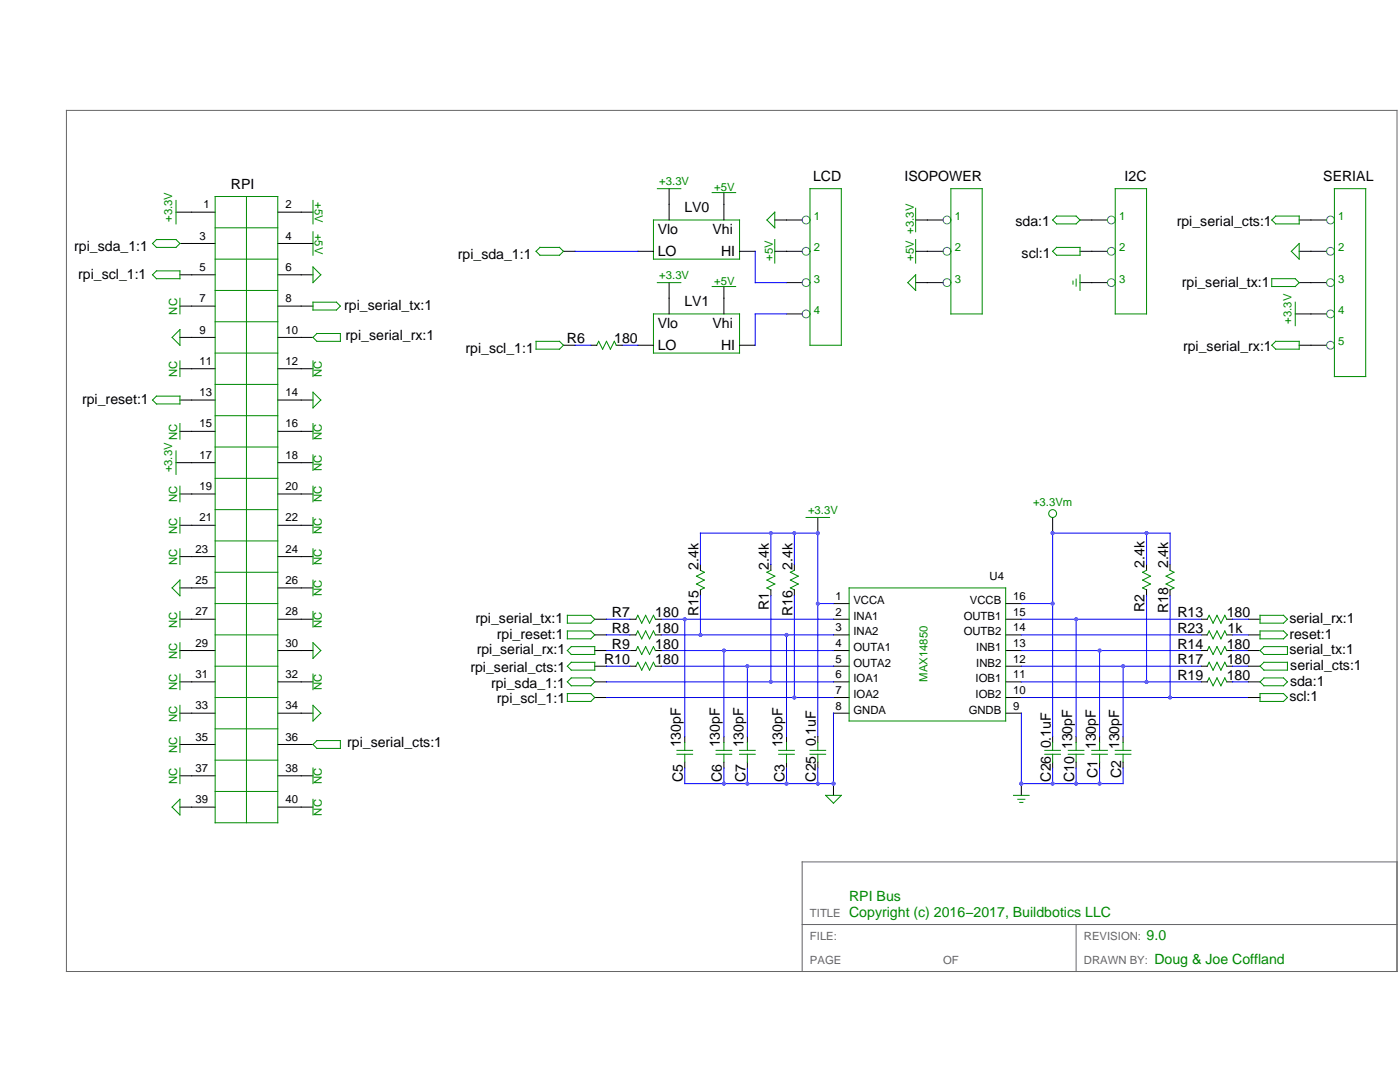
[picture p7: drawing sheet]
<svg xmlns="http://www.w3.org/2000/svg" width="279mm" height="216mm" viewBox="0 0 279 216" stroke-linecap="round" stroke-linejoin="round" font-family="sans-serif">
<path d="M13.3 22h265.5v171.9h-265.5zM278.8 172h-118.7v21.9M160.1 184.5h118.7M214.8 184.5v9.4" fill="none" stroke="#666" stroke-width=".2"/>
<g fill="none" stroke="#000" stroke-width=".2">
<path d="M35.1 42.3h7.8M38.3 48.6h4.6M38.3 54.8h4.6M55.4 42.3h7.1M55.4 48.6h7.1M55.4 54.8h4.7M259.3 56.4h2.3M259.3 43.9h2.3M35.9 61.1h7M35.9 79.8h7M38.3 67.3h4.6M38.3 73.6h4.6"/>
<path d="M55.4 61.1h7.1M55.4 67.3h7.1M55.4 79.8h4.7M55.4 73.6h4.7M259.3 68.9h2.3M35.1 92.3h7.8M38.3 98.6h4.6M38.3 86.1h4.6M55.4 92.3h7.1M55.4 98.6h7.1M55.4 86.1h4.7M38.3 104.8h4.6"/>
<path d="M38.3 111.1h4.6M38.3 117.3h4.6M55.4 104.8h7.1M55.4 111.1h4.7M55.4 117.3h4.7M139.8 112.6v1.2M139.8 117.7v1.2M158.5 112.6v1.2M158.5 117.7v1.2M163.2 103.3v3.1M233.5 112.6v1.2M233.5 117.7v1.2"/>
<path d="M35.9 129.8h7M35.9 136.1h7M38.3 123.6h4.6M55.4 129.8h4.7M55.4 123.6h4.7M55.4 136.1h7.1M118.7 129.8h2.3M118.7 123.6h2.3M118.7 126.7h2.3M118.7 132.9h2.3M118.7 139.2h2.3M166.3 129.8h3.2"/>
<path d="M166.3 123.6h3.2M166.3 136.1h3.2M166.3 120.4h3.2M166.3 126.7h3.2M166.3 132.9h3.2M166.3 139.2h3.2M200.7 129.8h3.1M200.7 123.6h3.1M200.7 136.1h3.1M200.7 120.4h3.1M200.7 126.7h3.1M200.7 132.9h3.1"/>
<path d="M200.7 139.2h3.1M249.1 123.6h2.4M249.1 126.7h2.4M249.1 139.2h2.4M35.9 154.8h7M35.9 148.6h7M35.9 142.3h7M55.4 154.8h7.1M55.4 148.6h7.1M55.4 142.3h4.7M163.2 147v1.2M163.2 152.1v1.1"/>
<path d="M166.3 142.3h3.2M200.7 142.3h3.1M210.1 147v1.2M210.1 152.1v1.1M38.3 161.1h4.6M55.4 161.1h7.1"/>
</g>
<g fill="none" stroke="#008b00" stroke-width=".2">
<path d="M35.1 40v4.7M42.9 39.2h12.5v125h-12.5zM49.2 39.2v125M62.5 40v4.7M35.9 59.5v3.1M42.9 51.7h12.5M42.9 58h12.5M42.9 45.5h12.5M62.5 46.2v4.7M253.8 55.6h4.7l.8 .8-.8 .8h-4.7zM254.6 43.1h4.7v1.6h-4.7l-.8-.8zM30.4 79.8l.8-.8h4.7v1.6h-4.7z"/>
<path d="M42.9 64.2h12.5M42.9 76.7h12.5M42.9 70.5h12.5M62.5 60.3h4.6l.8 .8-.8 .8h-4.6zM63.2 66.5h4.7v1.6h-4.7l-.7-.8zM254.6 68.1h4.7v1.6h-4.7l-.8-.8zM35.1 90v4.7M42.9 82.9h12.5M42.9 89.2h12.5M42.9 95.4h12.5M62.5 90.8v3.1M62.5 97v3.1"/>
<path d="M42.9 114.2h12.5M42.9 107.9h12.5M42.9 101.7h12.5M62.5 103.3v3.1M139.8 113.8l.8 .4-1.6 .8 1.6 .8-1.6 .7 1.6 .8-.8 .4M158.5 113.8l-.8 .4 1.6 .8-1.6 .8 1.6 .7-1.6 .8 .8 .4M160.9 103.3h4.7M169.5 117.3h31.2v26.6h-31.2zM233.5 113.8l.8 .4-1.6 .8 1.6 .8-1.6 .7 1.6 .8-.8 .4M35.9 128.2v3.2M35.9 134.5v3.1M42.9 120.4h12.5"/>
<path d="M42.9 126.7h12.5M42.9 139.2h12.5M42.9 132.9h12.5M62.5 134.5v3.1M113.2 122.8h4.7l.8 .8-.8 .7h-4.7zM113.2 125.9h4.7l.8 .8-.8 .8h-4.7zM113.2 138.4h4.7l.8 .8-.8 .8h-4.7zM114 129h4.7v1.6h-4.7l-.8-.8zM114 132.2h4.7v1.5h-4.7l-.8-.8zM251.5 122.8h4.7l.7 .8-.7 .7h-4.7zM251.5 125.9h4.7l.7 .8-.7 .8h-4.7zM251.5 138.4h4.7l.7 .8-.7 .8h-4.7z"/>
<path d="M35.9 140.7v3.2M35.9 147v3.1M35.9 153.2v3.2M42.9 145.4h12.5M42.9 151.7h12.5M42.9 157.9h12.5M62.5 153.2v3.2M62.5 159.5v3.1M63.2 147.8h4.7v1.5h-4.7l-.7-.7zM161.7 150.5h3.1M161.7 149.7h3.1M163.2 148.2v1.5"/>
<path d="M163.2 150.5v1.6M208.5 150.5h3.1M208.5 149.7h3.1M210.1 148.2v1.5M210.1 150.5v1.6"/>
</g>
<path d="M163.2 106.4v40.6M210.1 106.4v40.6M121 139.2h45.3M132 126.7h34.3M163.2 120.4h3.1M203.8 120.4h6.3M203.8 139.2h45.3" fill="none" stroke="#00f" stroke-width=".2"/>
<circle cx="163.2" cy="106.4" r=".39" fill="#a020f0"/>
<path d="M60.1 54.8h2.4M259.3 50.1h2.3M60.1 79.8h2.4M258.5 62.6h3.1M60.1 129.8h2.4M60.1 142.3h2.4M166.3 156.4v2.3M35.9 161.1h2.4" fill="none" stroke="#000" stroke-width=".2"/>
<path d="M62.5 53.3l1.5 1.5-1.5 1.6zM259.3 48.6v3.1l-1.6-1.6zM62.5 78.3l1.5 1.5-1.5 1.6zM258.5 60.3v4.7M62.5 128.2l1.5 1.6-1.5 1.6zM35.9 159.5v3.1l-1.6-1.5zM62.5 140.7l1.5 1.6-1.5 1.6zM164.8 158.7h3.1l-1.6 1.6z" fill="none" stroke="#008b00" stroke-width=".2"/>
<circle cx="166.3" cy="156.4" r=".39" fill="#a020f0"/>
<path d="M203.8 156.4v2.3" fill="none" stroke="#000" stroke-width=".2"/>
<path d="M202.3 158.7h3.1M203.1 159.5h1.4M203.5 160.1h.6" fill="none" stroke="#008b00" stroke-width=".2"/>
<circle cx="203.8" cy="156.4" r=".39" fill="#a020f0"/>
<g fill="none" stroke="#000" stroke-width=".2">
<path d="M133.5 37.6v6.3M144.5 38.4v5.5M35.9 48.6h2.4M35.9 54.8h2.4M112.4 50.1h2.4M127.3 50.1h3.1M133.5 56.4v6.2M144.5 57.2v5.4M147.6 50.1h3.1M154.6 43.9h5.5M154.6 50.1h5.5M157 56.4h3.1"/>
<path d="M261.6 43.9h3.1M261.6 50.1h3.1M261.6 56.4h3.1M35.9 67.3h2.4M35.9 73.6h2.4M112.4 68.9h2.4M127.3 68.9h3.1M147.6 68.9h3.1M157 62.6h3.1M261.6 62.6h3.1M261.6 68.9h3.1M35.9 117.3h2.4"/>
<path d="M153.8 112.6v1.2M153.8 117.7v1.2M210.1 103.3v3.1M228.8 112.6v1.2M228.8 117.7v1.2M118.7 136.1h2.3M239.8 126.7h1.1M244.8 126.7h1.2"/>
</g>
<g fill="none" stroke="#008b00" stroke-width=".2">
<path d="M131.2 37.6h4.7M142.1 38.4h4.7M161.7 37.6h6.2v31.3h-6.2zM266.3 37.6h6.3v37.5h-6.3zM30.4 54.8l.8-.7h4.7v1.5h-4.7zM30.4 48.6l.8-.8h3.9l.8 .8-.8 .8h-3.9zM107.8 49.4h3.9l.7 .7-.7 .8h-3.9l-.8-.8zM130.4 43.9h17.2v7.8h-17.2zM131.2 56.4h4.7M142.1 57.2h4.7M154.6 42.3v3.2l-1.5-1.6zM154.6 47.8v4.7"/>
<path d="M35.9 65.8v3.1l-1.6-1.6zM35.9 72v3.1M107 68.1h4.7l.7 .8-.7 .8h-4.7zM130.4 62.6h17.2v7.9h-17.2zM34.3 117.3l1.6-1.5v3.1zM153.8 113.8l-.7 .4 1.5 .8-1.5 .8 1.5 .7-1.5 .8 .7 .4M228.8 113.8l-.8 .4 1.6 .8-1.6 .8 1.6 .7-1.6 .8 .8 .4M114 135.3h3.9l.8 .8-.8 .7h-3.9l-.8-.7zM240.9 126.7l.4-.8 .8 1.6 .8-1.6 .8 1.6 .7-1.6 .4 .8"/>
<circle cx="210.1" cy="102.5" r=".78"/>
</g>
<g fill="none" stroke="#008b8b" stroke-width=".2">
<circle cx="160.9" cy="50.1" r=".78"/>
<circle cx="160.9" cy="56.4" r=".78"/>
<circle cx="160.9" cy="43.9" r=".78"/>
<circle cx="265.5" cy="50.1" r=".78"/>
<circle cx="265.5" cy="56.4" r=".78"/>
<circle cx="265.5" cy="43.9" r=".78"/>
<circle cx="160.9" cy="62.6" r=".78"/>
<circle cx="265.5" cy="62.6" r=".78"/>
<circle cx="265.5" cy="68.9" r=".78"/>
</g>
<path d="M150.7 50.1v6.3h6.3M157 62.6h-6.3v6.3M139.8 118.9v7.8M203.8 126.7h36M203.8 136.1h36M246 126.7h3.1M163.2 153.2v3.2" fill="none" stroke="#00f" stroke-width=".2"/>
<circle cx="210.1" cy="106.4" r=".39" fill="#a020f0"/>
<g fill="none" stroke="#000" stroke-width=".2">
<path d="M182.7 43.9h5.5M182.7 50.1h5.5M182.7 56.4h5.5M215.5 43.9h5.5M215.5 50.1h5.5M215.5 56.4h5.5M60.1 73.6h2.4M117.9 68.9h1.2M123 68.9h1.2M35.9 86.1h2.4M35.9 98.6h2.4M60.1 86.1h2.4"/>
<path d="M35.9 111.1h2.4M35.9 104.8h2.4M60.1 111.1h2.4M60.1 117.3h2.4M35.9 123.6h2.4M60.1 123.6h2.4M125.7 129.8h1.2M125.7 132.9h1.2M125.7 123.6h1.2M125.7 126.7h1.2M130.8 129.8h1.2M130.8 132.9h1.2"/>
<path d="M130.8 123.6h1.2M130.8 126.7h1.2M239.8 129.8h1.1M239.8 132.9h1.1M239.8 136.1h1.1M239.8 123.6h1.1M244.8 129.8h1.2M244.8 132.9h1.2M244.8 136.1h1.2M244.8 123.6h1.2M249.1 129.8h2.4M249.1 132.9h2.4"/>
<path d="M249.1 136.1h2.4M136.7 147v1.2M136.7 152.1v1.1M144.5 147v1.2M144.5 152.1v1.1M149.2 147v1.2M149.2 152.1v1.1M157 147v1.2M157 152.1v1.1M214.8 147v1.2M214.8 152.1v1.1M219.4 147v1.2"/>
<path d="M219.4 152.1v1.1M224.1 147v1.2M224.1 152.1v1.1"/>
</g>
<g fill="none" stroke="#008b00" stroke-width=".2">
<path d="M189.8 37.6h6.2v25h-6.2zM222.6 37.6h6.2v25h-6.2zM182.7 41.6v4.6M182.7 47.8v4.7M182.7 54.8v3.2l-1.5-1.6zM210.1 43.9l.8-.8h3.9l.7 .8-.7 .8h-3.9zM210.1 50.1l.8-.7h4.6v1.5h-4.6zM214.1 56.1v.6M214.8 55.7v1.4M215.5 54.8v3.2M62.5 72v3.1M119.1 68.9l.4-.8 .8 1.6 .7-1.6 .8 1.6 .8-1.6 .4 .8"/>
<path d="M35.9 84.5v3.1M35.9 97v3.1M62.5 84.5v3.1M35.9 103.3v3.1M35.9 109.5v3.1M62.5 109.5v3.1M62.5 115.8v3.1M35.9 122v3.1M62.5 122v3.1M126.9 132.9l.4-.7 .8 1.5 .7-1.5 .8 1.5 .8-1.5 .4 .7M126.9 129.8l.4-.8 .8 1.6 .7-1.6 .8 1.6 .8-1.6 .4 .8M126.9 126.7l.4-.8 .8 1.6 .7-1.6 .8 1.6 .8-1.6 .4 .8"/>
<path d="M126.9 123.6l.4-.8 .8 1.5 .7-1.5 .8 1.5 .8-1.5 .4 .8M240.9 129.8l.4-.8 .8 1.6 .8-1.6 .8 1.6 .7-1.6 .4 .8M240.9 132.9l.4-.7 .8 1.5 .8-1.5 .8 1.5 .7-1.5 .4 .7M240.9 136.1l.4-.8 .8 1.5 .8-1.5 .8 1.5 .7-1.5 .4 .8M240.9 123.6l.4-.8 .8 1.5 .8-1.5 .8 1.5 .7-1.5 .4 .8M252.2 129h4.7v1.6h-4.7l-.7-.8zM252.2 132.2h4.7v1.5h-4.7l-.7-.8zM252.2 135.3h4l.7 .8-.7 .7h-4l-.7-.7zM135.1 150.5h3.1M135.1 149.7h3.1M136.7 148.2v1.5M136.7 150.5v1.6"/>
<path d="M142.9 150.5h3.1M142.9 149.7h3.1M144.5 148.2v1.5M144.5 150.5v1.6M147.6 150.5h3.1M147.6 149.7h3.1M149.2 148.2v1.5M149.2 150.5v1.6M155.4 150.5h3.1M155.4 149.7h3.1M157 148.2v1.5M157 150.5v1.6"/>
<path d="M213.2 150.5h3.1M213.2 149.7h3.1M214.8 148.2v1.5M214.8 150.5v1.6M217.9 150.5h3.1M217.9 149.7h3.1M219.4 148.2v1.5M219.4 150.5v1.6M222.6 150.5h3.1M222.6 149.7h3.1M224.1 148.2v1.5M224.1 150.5v1.6"/>
</g>
<g fill="none" stroke="#00f" stroke-width=".2">
<path d="M114.8 50.1h12.5M114.8 68.9h3.1M124.2 68.9h3.1M153.8 106.4v6.2M153.8 118.9v17.2M158.5 106.4v6.2M158.5 118.9v20.3M163.2 106.4h-23.4v6.2M210.1 106.4h23.4v6.2M228.8 106.4v6.2M228.8 118.9v17.2M233.5 118.9v20.3"/>
<path d="M121 132.9h4.7M121 129.8h4.7M121 136.1h45.3M121 123.6h4.7M121 126.7h4.7M132 132.9h34.3M132 129.8h34.3M132 123.6h34.3M136.7 123.6v23.4M144.5 129.8v17.2M149.2 132.9v14.1M157 126.7v20.3"/>
<path d="M203.8 132.9h36M203.8 129.8h36M203.8 123.6h36M214.8 123.6v23.4M219.4 129.8v17.2M224.1 132.9v14.1M246 132.9h3.1M246 129.8h3.1M246 136.1h3.1M246 123.6h3.1M144.5 153.2v3.2M149.2 153.2v3.2"/>
<path d="M157 153.2v3.2M166.3 142.3v14.1h-29.6v-3.2M203.8 142.3v14.1h20.3v-3.2M210.1 153.2v3.2M214.8 153.2v3.2M219.4 153.2v3.2"/>
</g>
<g fill="none" stroke="#008b8b" stroke-width=".2">
<circle cx="189" cy="50.1" r=".78"/>
<circle cx="189" cy="56.4" r=".78"/>
<circle cx="189" cy="43.9" r=".78"/>
<circle cx="221.8" cy="50.1" r=".78"/>
<circle cx="221.8" cy="56.4" r=".78"/>
<circle cx="221.8" cy="43.9" r=".78"/>
</g>
<g fill="#a020f0">
<circle cx="163.2" cy="106.4" r=".39"/>
<circle cx="163.2" cy="120.4" r=".39"/>
<circle cx="210.1" cy="120.4" r=".39"/>
<circle cx="210.1" cy="106.4" r=".39"/>
<circle cx="233.5" cy="139.2" r=".39"/>
<circle cx="139.8" cy="126.7" r=".39"/>
<circle cx="157" cy="126.7" r=".39"/>
<circle cx="158.5" cy="139.2" r=".39"/>
<circle cx="166.3" cy="156.4" r=".39"/>
<circle cx="203.8" cy="156.4" r=".39"/>
<circle cx="163.2" cy="156.4" r=".39"/>
<circle cx="228.8" cy="136.1" r=".39"/>
<circle cx="224.1" cy="132.9" r=".39"/>
<circle cx="219.4" cy="129.8" r=".39"/>
<circle cx="219.4" cy="156.4" r=".39"/>
<circle cx="214.8" cy="123.6" r=".39"/>
<circle cx="228.8" cy="106.4" r=".39"/>
<circle cx="210.1" cy="156.4" r=".39"/>
<circle cx="144.5" cy="129.8" r=".39"/>
<circle cx="149.2" cy="132.9" r=".39"/>
<circle cx="136.7" cy="123.6" r=".39"/>
<circle cx="153.8" cy="136.1" r=".39"/>
<circle cx="153.8" cy="106.4" r=".39"/>
<circle cx="158.5" cy="106.4" r=".39"/>
<circle cx="214.8" cy="156.4" r=".39"/>
<circle cx="149.2" cy="156.4" r=".39"/>
<circle cx="144.5" cy="156.4" r=".39"/>
<circle cx="157" cy="156.4" r=".39"/>
</g>
<g font-size="2.8">
<text x="46.1" y="37.6">RPI</text>
<text x="162.3" y="36.1">LCD</text>
<text x="180.5" y="36.1">ISOPOWER</text>
<text x="224.4" y="36.1">I2C</text>
<text x="264.1" y="36.1">SERIAL</text>
<text x="131.3" y="46.7">Vlo</text>
<text x="136.6" y="42.3">LV0</text>
<text x="142.2" y="46.7">Vhi</text>
<text x="202.7" y="45.1">sda:1</text>
<text x="234.8" y="45.1">rpi_serial_cts:1</text>
<text x="14.8" y="50.1">rpi_sda_1:1</text>
<text x="91.4" y="51.7">rpi_sda_1:1</text>
<text x="131.3" y="51">LO</text>
<text x="143.9" y="51">HI</text>
<text x="203.9" y="51.4">scl:1</text>
<text x="15.6" y="55.6">rpi_scl_1:1</text>
<text x="235.8" y="57.2">rpi_serial_tx:1</text>
<text x="68.7" y="61.9">rpi_serial_tx:1</text>
<text x="131.3" y="65.5">Vlo</text>
<text x="136.6" y="61.1">LV1</text>
<text x="142.2" y="65.5">Vhi</text>
<text x="69" y="67.8">rpi_serial_rx:1</text>
<text x="92.9" y="70.5">rpi_scl_1:1</text>
<text x="113.1" y="68.5">R6</text>
<text x="122.6" y="68.5">180</text>
<text x="131.3" y="69.7">LO</text>
<text x="143.9" y="69.7">HI</text>
<text x="236.1" y="70.1">rpi_serial_rx:1</text>
<text x="16.4" y="80.6">rpi_reset:1</text>
<text x="139.4" y="113.7" transform="rotate(-90 139.4 113.7)">2.4k</text>
<text x="153.5" y="113.7" transform="rotate(-90 153.5 113.7)">2.4k</text>
<text x="158.1" y="113.7" transform="rotate(-90 158.1 113.7)">2.4k</text>
<text x="228.4" y="113.3" transform="rotate(-90 228.4 113.3)">2.4k</text>
<text x="233.1" y="113.4" transform="rotate(-90 233.1 113.4)">2.4k</text>
<text x="94.9" y="124.3">rpi_serial_tx:1</text>
<text x="122.1" y="123.2">R7</text>
<text x="130.8" y="123.2">180</text>
<text x="139.4" y="122.9" transform="rotate(-90 139.4 122.9)">R15</text>
<text x="153.5" y="121.7" transform="rotate(-90 153.5 121.7)">R1</text>
<text x="158.1" y="122.9" transform="rotate(-90 158.1 122.9)">R16</text>
<text x="228.4" y="122.1" transform="rotate(-90 228.4 122.1)">R2</text>
<text x="233.1" y="122.4" transform="rotate(-90 233.1 122.4)">R18</text>
<text x="235" y="123.2">R13</text>
<text x="244.8" y="123.2">180</text>
<text x="257.3" y="124.3">serial_rx:1</text>
<text x="95.1" y="130.6">rpi_serial_rx:1</text>
<text x="99.2" y="127.5">rpi_reset:1</text>
<text x="122.1" y="126.3">R8</text>
<text x="122.1" y="129.4">R9</text>
<text x="130.8" y="126.3">180</text>
<text x="130.8" y="129.4">180</text>
<text x="235" y="126.3">R23</text>
<text x="235" y="129.4">R14</text>
<text x="244.8" y="129.4">180</text>
<text x="245" y="126.3">1k</text>
<text x="257.3" y="127.5">reset:1</text>
<text x="257.4" y="130.6">serial_tx:1</text>
<text x="93.9" y="134.1">rpi_serial_cts:1</text>
<text x="98" y="137.2">rpi_sda_1:1</text>
<text x="120.6" y="132.5">R10</text>
<text x="130.8" y="132.5">180</text>
<text x="235" y="132.5">R17</text>
<text x="235" y="135.7">R19</text>
<text x="244.8" y="132.5">180</text>
<text x="244.8" y="135.7">180</text>
<text x="257.5" y="136.9">sda:1</text>
<text x="257.5" y="133.7">serial_cts:1</text>
<text x="99.2" y="140.4">rpi_scl_1:1</text>
<text x="257.3" y="140">scl:1</text>
<text x="69.3" y="149">rpi_serial_cts:1</text>
<text x="135.9" y="149.1" transform="rotate(-90 135.9 149.1)">130pF</text>
<text x="143.7" y="149.1" transform="rotate(-90 143.7 149.1)">130pF</text>
<text x="148.4" y="149.1" transform="rotate(-90 148.4 149.1)">130pF</text>
<text x="156.2" y="149.1" transform="rotate(-90 156.2 149.1)">130pF</text>
<text x="214" y="149.5" transform="rotate(-90 214 149.5)">130pF</text>
<text x="218.7" y="149.5" transform="rotate(-90 218.7 149.5)">130pF</text>
<text x="223.4" y="149.5" transform="rotate(-90 223.4 149.5)">130pF</text>
<text x="162.8" y="156" transform="rotate(-90 162.8 156)">C25 0.1uF</text>
<text x="209.7" y="156" transform="rotate(-90 209.7 156)">C26 0.1uF</text>
<text x="219.1" y="155.3" transform="rotate(-90 219.1 155.3)">C1</text>
<text x="223.7" y="155.3" transform="rotate(-90 223.7 155.3)">C2</text>
<text x="136.3" y="156.1" transform="rotate(-90 136.3 156.1)">C5</text>
<text x="144.1" y="156.1" transform="rotate(-90 144.1 156.1)">C6</text>
<text x="148.8" y="156.1" transform="rotate(-90 148.8 156.1)">C7</text>
<text x="156.6" y="156.1" transform="rotate(-90 156.6 156.1)">C3</text>
<text x="214.4" y="156.1" transform="rotate(-90 214.4 156.1)">C10</text>
</g>
<g font-size="2.8" fill="#008b00">
<text x="169.5" y="179.8">RPI Bus</text>
<text x="169.5" y="182.9">Copyright (c) 2016−2017, Buildbotics LLC</text>
<text x="228.8" y="187.6">9.0</text>
<text x="230.4" y="192.3">Doug &amp; Joe Coffland</text>
</g>
<g font-size="2.3">
<text x="40.6" y="41.6">1</text>
<text x="57" y="41.6">2</text>
<text x="39.8" y="47.8">3</text>
<text x="57" y="47.8">4</text>
<text x="39.8" y="54.1">5</text>
<text x="57" y="54.1">6</text>
<text x="39.8" y="60.3">7</text>
<text x="57" y="60.3">8</text>
<text x="39.8" y="66.5">9</text>
<text x="57" y="66.5">10</text>
<text x="39.8" y="72.8">11</text>
<text x="57" y="72.8">12</text>
<text x="39.8" y="79">13</text>
<text x="57" y="79">14</text>
<text x="39.8" y="85.3">15</text>
<text x="57" y="85.3">16</text>
<text x="39.8" y="91.5">17</text>
<text x="57" y="91.5">18</text>
<text x="39.8" y="97.8">19</text>
<text x="57" y="97.8">20</text>
<text x="39.8" y="104">21</text>
<text x="57" y="104">22</text>
<text x="39" y="110.3">23</text>
<text x="57" y="110.3">24</text>
<text x="39" y="116.5">25</text>
<text x="57" y="116.5">26</text>
<text x="166.7" y="119.7">1</text>
<text x="197.5" y="115.8">U4</text>
<text x="202.2" y="119.7">16</text>
<text x="39" y="122.8">27</text>
<text x="57" y="122.8">28</text>
<text x="166.7" y="122.9">2</text>
<text x="166.7" y="126">3</text>
<text x="170.3" y="120.5">VCCA</text>
<text x="170.3" y="123.6">INA1</text>
<text x="192.3" y="123.6">OUTB1</text>
<text x="193.6" y="120.5">VCCB</text>
<text x="202.2" y="122.9">15</text>
<text x="202.2" y="126">14</text>
<text x="39" y="129">29</text>
<text x="57" y="129">30</text>
<text x="166.7" y="129.1">4</text>
<text x="170.3" y="126.8">INA2</text>
<text x="170.3" y="129.9">OUTA1</text>
<text x="192.3" y="126.8">OUTB2</text>
<text x="194.8" y="129.9">INB1</text>
<text x="202.2" y="129.1">13</text>
<text x="39" y="135.3">31</text>
<text x="57" y="135.3">32</text>
<text x="166.7" y="132.2">5</text>
<text x="166.7" y="135.4">6</text>
<text x="170.3" y="133">OUTA2</text>
<text x="170.3" y="136.1">IOA1</text>
<text x="194.7" y="136.1">IOB1</text>
<text x="194.8" y="133">INB2</text>
<text x="202.2" y="132.2">12</text>
<text x="202.2" y="135.4">11</text>
<text x="39" y="141.5">33</text>
<text x="57" y="141.5">34</text>
<text x="166.7" y="138.5">7</text>
<text x="166.7" y="141.6">8</text>
<text x="170.3" y="139.3">IOA2</text>
<text x="170.3" y="142.4">GNDA</text>
<text x="193.3" y="142.4">GNDB</text>
<text x="194.7" y="139.3">IOB2</text>
<text x="202.2" y="141.6">9</text>
<text x="202.2" y="138.5">10</text>
<text x="39" y="147.8">35</text>
<text x="57" y="147.8">36</text>
<text x="39" y="154">37</text>
<text x="57" y="154">38</text>
<text x="39" y="160.3">39</text>
<text x="57" y="160.3">40</text>
</g>
<g font-size="2.3" fill="#008b00">
<text x="62.9" y="40.4" transform="rotate(90 62.9 40.4)">+5V</text>
<text x="131.6" y="36.9">+3.3V</text>
<text x="142.5" y="38">+5V</text>
<text x="34.3" y="44.3" transform="rotate(-90 34.3 44.3)">+3.3V</text>
<text x="62.9" y="46.6" transform="rotate(90 62.9 46.6)">+5V</text>
<text x="162.4" y="43.9">1</text>
<text x="190.5" y="43.9">1</text>
<text x="223.4" y="43.9">1</text>
<text x="267.1" y="43.9">1</text>
<text x="154.2" y="52.1" transform="rotate(-90 154.2 52.1)">+5V</text>
<text x="162.4" y="50.1">2</text>
<text x="182.3" y="52.1" transform="rotate(-90 182.3 52.1)">+5V +3.3V</text>
<text x="190.5" y="50.1">2</text>
<text x="223.4" y="50.1">2</text>
<text x="267.1" y="50.1">2</text>
<text x="131.6" y="55.6">+3.3V</text>
<text x="142.5" y="56.8">+5V</text>
<text x="162.4" y="56.4">3</text>
<text x="190.5" y="56.4">3</text>
<text x="223.4" y="56.4">3</text>
<text x="267.1" y="56.4">3</text>
<text x="35.3" y="62.8" transform="rotate(-90 35.3 62.8)">NC</text>
<text x="162.4" y="62.6">4</text>
<text x="257.7" y="64.6" transform="rotate(-90 257.7 64.6)">+3.3V</text>
<text x="267.1" y="62.6">4</text>
<text x="267.1" y="68.9">5</text>
<text x="35.3" y="75.3" transform="rotate(-90 35.3 75.3)">NC</text>
<text x="64.2" y="75.3" transform="rotate(-90 64.2 75.3)">NC</text>
<text x="35.3" y="87.8" transform="rotate(-90 35.3 87.8)">NC</text>
<text x="64.2" y="87.8" transform="rotate(-90 64.2 87.8)">NC</text>
<text x="34.3" y="94.3" transform="rotate(-90 34.3 94.3)">+3.3V</text>
<text x="64.2" y="94" transform="rotate(-90 64.2 94)">NC</text>
<text x="35.3" y="100.3" transform="rotate(-90 35.3 100.3)">NC</text>
<text x="64.2" y="100.3" transform="rotate(-90 64.2 100.3)">NC</text>
<text x="206.2" y="100.9">+3.3Vm</text>
<text x="35.3" y="106.5" transform="rotate(-90 35.3 106.5)">NC</text>
<text x="64.2" y="106.5" transform="rotate(-90 64.2 106.5)">NC</text>
<text x="161.3" y="102.5">+3.3V</text>
<text x="35.3" y="112.8" transform="rotate(-90 35.3 112.8)">NC</text>
<text x="64.2" y="112.8" transform="rotate(-90 64.2 112.8)">NC</text>
<text x="64.2" y="119" transform="rotate(-90 64.2 119)">NC</text>
<text x="35.3" y="125.3" transform="rotate(-90 35.3 125.3)">NC</text>
<text x="64.2" y="125.3" transform="rotate(-90 64.2 125.3)">NC</text>
<text x="35.3" y="131.5" transform="rotate(-90 35.3 131.5)">NC</text>
<text x="35.3" y="137.8" transform="rotate(-90 35.3 137.8)">NC</text>
<text x="64.2" y="137.8" transform="rotate(-90 64.2 137.8)">NC</text>
<text x="185.1" y="136.1" transform="rotate(-90 185.1 136.1)">MAX14850</text>
<text x="35.3" y="144" transform="rotate(-90 35.3 144)">NC</text>
<text x="35.3" y="150.2" transform="rotate(-90 35.3 150.2)">NC</text>
<text x="35.3" y="156.5" transform="rotate(-90 35.3 156.5)">NC</text>
<text x="64.2" y="156.5" transform="rotate(-90 64.2 156.5)">NC</text>
<text x="64.2" y="162.7" transform="rotate(-90 64.2 162.7)">NC</text>
</g>
<g font-size="2.3" fill="#666">
<text x="161.7" y="182.9">TITLE</text>
<text x="161.7" y="187.6">FILE:</text>
<text x="216.3" y="187.6">REVISION:</text>
<text x="161.7" y="192.3">PAGE</text>
<text x="188.2" y="192.3">OF</text>
<text x="216.3" y="192.3">DRAWN BY:</text>
</g>
</svg>
